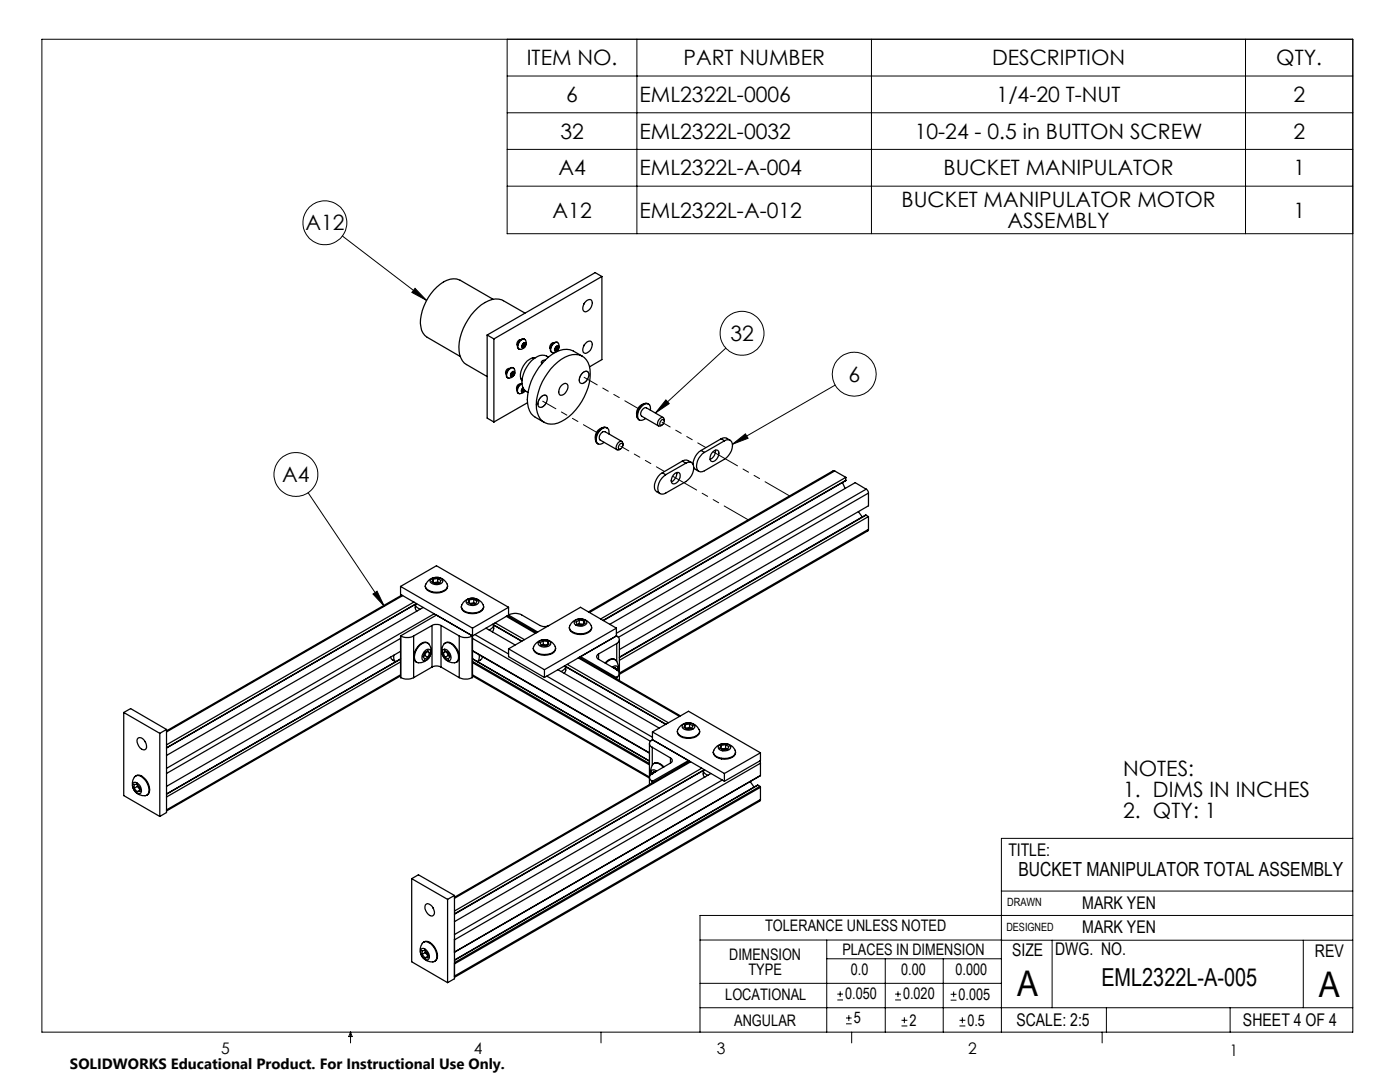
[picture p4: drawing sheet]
<svg xmlns="http://www.w3.org/2000/svg" width="279mm" height="216mm" viewBox="0 0 279 216" stroke-linecap="round" stroke-linejoin="round" font-family="sans-serif">
<g fill="none" stroke="#000" stroke-width=".2">
<path d="M8.4 7.8h261.6v198.2h-261.6zM101.2 7.8v38.8h168.8M101.2 15.2h168.8M127.1 7.8v38.8M173.9 7.8v38.8M248.6 7.8v38.8M101.2 22.5h168.8M101.2 29.8h168.8M101.2 37.1h168.8M68.3 47.1l16.8 12.8M82.8 57.5l2.3 2.4-2.9-1.6zM132.9 79.8l.7 .7-2.8 1.9z"/>
<path d="M144.9 69.5l-14.1 12.9M166.7 76.8l-20.5 11.9M61.5 98.3l15.2 22.7M146.2 88.7l2.6-2.1 .5 .9zM74.4 118.5l.8-.5 1.5 3zM199.8 177.8h70.2M270 167.3h-70.2v38.7M139.7 187.6h60.2M139.7 196.2h60.1M165 187.6v18.4M165 191.3h34.8M167.1 199.5h1.1"/>
<path d="M167.1 198.4h1.1M167.7 197.8v1.1M176.7 191.3v14.7M178.6 199.5h1.2M178.6 198.4h1.2M179.2 197.8v1.1M188.2 191.3v14.7M189.7 199.6h1.2M189.7 198.4h1.2M190.3 197.8v1.2M199.8 187.6h70.2M210 187.6v13.5"/>
<path d="M260.1 187.6v13.5M270 182.7h-130.3v23.3M70 206v2.1M70 206l.3 .8h-.7zM119.9 206v2.1M139.7 201.1h130.3M168.8 204.3h1.2M168.8 203.1h1.2M169.4 202.6v1.1M170 206v2.1M179.9 204.7h1.2M179.9 203.6h1.2"/>
<path d="M180.5 203v1.2M191.5 204.7h1.2M191.5 203.6h1.2M192.1 203v1.2M220 206v2.1M220.8 201.1v4.9M245.5 201.1v4.9"/>
<circle cx="64.8" cy="44.4" r="4.4"/>
<circle cx="148.1" cy="66.5" r="4.4"/>
<circle cx="170.5" cy="74.7" r="4.4"/>
<circle cx="59" cy="94.7" r="4.4"/>
</g>
<path d="M82.8 57.5l2.3 2.4-2.9-1.6zM132.9 79.8l.7 .7-2.8 1.9zM146.2 88.7l2.6-2.1 .5 .9zM74.4 118.5l.8-.5 1.5 3z" fill="#000"/>
<g fill="none" stroke="#000" stroke-width=".25">
<path d="M98.4 59.7l-6.6-3.8a4.1 4.1 0 0 0-4.6 1.4 9.8 9.8 0 0 0-3.2 7.9 2.77 2.77 0 0 0 1.3 2.1l6.5 3.8M120.1 55.2v16.6l-2.4 1.4M120.1 55.2l-21.5 12.4M120.1 55.2l-1.3-.8-21.6 12.5M97.2 66.9l1.4 .7M97.2 66.9v16.5l1.4 .8M98.6 67.6v16.6M101 74.5v.1M101.5 73.8a.69 .69 0 0 1 1.1-.3 1.23 1.23 0 0 1 0 1.4 1.23 1.23 0 0 1-1.3 .5 1.15 1.15 0 0 1 .2-1.6zM101.6 73.5v.1M101.7 73.6a.72 .72 0 0 0-.7 1M102 74.8l.1 .3"/>
<path d="M102 74.4l.5-.3a.64 .64 0 0 1 .1 .7 .64 .64 0 0 1-.6 .3l-.1-.3zM102.1 74.7l-.1 .1M102.1 74.7l.3 .2M102.4 74.9l-.3 .2M102.4 74.2l.2 .2M102.4 74.2l-.3 .2-.1 .4M102.4 74.2l-.1 .1M102.5 73.4a1.21 1.21 0 0 0-1.5 1.5l.1 .2 .2 .3M102.6 74.4l-.2 .5M102.6 74.4l-.3-.1-.2 .4M103.1 77.7l.1 .1M103.2 68.8l.1 .1"/>
<path d="M103.7 76.7h.1M103.8 67.8h.1M103.8 76.7a.76 .76 0 0 0-.6 1.1M103.9 68a.63 .63 0 0 1 1-.1 1.21 1.21 0 0 1-.1 1.3 1.21 1.21 0 0 1-1.3 .4 1.19 1.19 0 0 1 .4-1.6zM103.9 67.8a.76 .76 0 0 0-.6 1.1M103.9 75.5l.3 .2M104.1 78l.2 .2M104.2 76.6h-.1a1.36 1.36 0 0 0-.7 1.9 1.05 1.05 0 0 0 1.4-.6l-.5 .4a.32 .32 0 0 1-.2-.5l.3-.5M104.2 76.5a1.31 1.31 0 0 0-.7 2M104.2 69.1l.2 .2M104.3 77.8l-.2 .1M104.3 77.8l.3 .2"/>
<path d="M104.4 68.5l.3-.1a.56 .56 0 0 1 .1 .7 .56 .56 0 0 1-.7 .2v-.3zM104.4 77.4l-.3 .6M104.4 69h-.2M104.4 69l.3 .1M104.4 77.5l-.1 .3M104.6 78l-.3 .2M104.7 77.8l-.1 .2M104.7 67.7h-.1a1.31 1.31 0 0 0-1.2 1.9l.2 .1M104.7 68.5l.1 .2M104.7 68.5l-.3 .2-.2 .4M104.7 69.1l-.3 .2M104.7 68.5l-.2 .1"/>
<path d="M104.7 77.9l-.1 .1M104.8 62.5l-4.3-2.5a3.6 3.6 0 0 0-3.7 .4 11.3 11.3 0 0 0-5.2 9.6 3.6 3.6 0 0 0 1.5 2.7l4.1 2.4M104.8 68.7l-.1 .4M104.8 68.7l-.3-.2-.1 .5M106.3 71.4l.3 .1M106.8 71.4a3.2 3.2 0 0 0-2.8 2.7 2.07 2.07 0 0 0 .2 1.9M108.1 79.1a.69 .69 0 0 1 1 0 1.71 1.71 0 0 1-1.3 2.2 1.16 1.16 0 0 1 0-1.9zM108.8 71.9l-.5 .1a.36 .36 0 0 0-.2 .6l.2-.2M109.4 71.3a2.19 2.19 0 0 0-2.8 .2 6 6 0 0 0-2.3 5.6 1.87 1.87 0 0 0 1.1 1.2M110.3 68.4l.2 .1M110.4 68.6a.62 .62 0 0 1 1.1 0 1.24 1.24 0 0 1-1.4 1.7 1.24 1.24 0 0 1 .3-1.7zM110.5 68.5a.72 .72 0 0 0-.6 1.1l-.2-.1"/>
<path d="M110.6 72.8a5.9 5.9 0 0 1 4.9-2 3.4 3.4 0 0 1 2.3 3.8 11.5 11.5 0 0 1-6.5 9.8 3.1 3.1 0 0 1-4.2-2.8 11.6 11.6 0 0 1 3.5-8.8zM110.8 69.7l.1 .3M110.9 69.2l.4-.2a.59 .59 0 0 1 .2 .7 .59 .59 0 0 1-.7 .4 .55 .55 0 0 1 .1-.9zM110.9 69.6l-.1 .1M110.9 69.6l.4 .2M111.3 68.3a1.28 1.28 0 0 0-1.2 2M111.3 69.1l.1 .3M111.3 69.1l-.4 .3-.1 .3M111.3 69.8l-.4 .2M111.3 69.1l-.2 .1M111.4 69.4l-.1 .4M111.4 69.4l-.3-.2-.2 .4"/>
<path d="M111.9 77.1a.94 .94 0 0 1 1.3-.4 1.75 1.75 0 0 1-1.3 2.2 1.19 1.19 0 0 1 0-1.8zM116.2 71.1a6.2 6.2 0 0 0-3.1-1.4 7.5 7.5 0 0 0-5.6 3.6 10.4 10.4 0 0 0-2.1 8 2.88 2.88 0 0 0 1.4 2l1.8 1M116.3 74.4a.67 .67 0 0 1 .7-.3 .67 .67 0 0 1 .5 .5 1.86 1.86 0 0 1-1.5 1.9 1.16 1.16 0 0 1 0-1.8zM116.6 60.5l-.1 .2M116.6 68.8l-.1 .2M116.9 60.2a.71 .71 0 0 1 1-.4 .71 .71 0 0 1 .2 1 1.51 1.51 0 0 1-1.5 1.4 1.41 1.41 0 0 1 .3-2zM117.2 68.2l.6-.1a1.19 1.19 0 0 1 0 1.8 .99 .99 0 0 1-1.4 .4 1.88 1.88 0 0 1 .8-2.1zM105.3 80.4l-6.7 3.8M120.7 85.2a2.09 2.09 0 0 0-1.7 3M121.2 85.4a1.22 1.22 0 0 0-1.7 .7 1.87 1.87 0 0 0-.3 2.4l.1 .1M121.5 86.6a.92 .92 0 0 0-.4-1.2 .92 .92 0 0 0-1.2 .4 2.23 2.23 0 0 0-.6 2.7 1.04 1.04 0 0 0 1.2-.2M123.7 88.7l.3-.2a.63 .63 0 0 1 .2 .7 .63 .63 0 0 1-.7 .4l-.1-.3z"/>
<path d="M124.1 88.1l-3.3-2a1.11 1.11 0 0 0-1 1.7l3.4 1.9M124.3 88.8a.55 .55 0 0 0-.4-.7 1.19 1.19 0 0 0-.7 1.6l.2 .1 .5-.2M128.9 80.5a2.1 2.1 0 0 0-1.7 2.9M129.4 80.6h-.1a1.42 1.42 0 0 0-1.7 .8 1.62 1.62 0 0 0 0 2.4M129.8 81.8a.88 .88 0 0 0-.3-1.1 .88 .88 0 0 0-1.1 .1 2.5 2.5 0 0 0-1 2.8 .93 .93 0 0 0 1.4-.1M132 83.8l.4-.1a.76 .76 0 0 1-.6 1.2 .77 .77 0 0 1 .2-1.1zM132.2 94.3a3.1 3.1 0 0 0-1.4 3.6l.9 .6M132.2 94.3l.7 .4M132.4 83.3l-3.4-1.9a1.1 1.1 0 0 0-.9 1.6l3.3 2M132.6 84v-.3l-.3-.4a1.09 1.09 0 0 0-.8 1.7l.6-.2M134.7 94.5l.6-.2a.82 .82 0 0 1 .2 1.4 1.19 1.19 0 0 1-1.3 .8 1.59 1.59 0 0 1 .5-2zM135 94.3a1.8 1.8 0 0 1-1 1.8"/>
<path d="M136.2 92a1.43 1.43 0 0 1 1.8 .3M136.2 92l.7 .4M136.2 92l-4 2.3M136.9 92.4a.96 .96 0 0 1 1.1-.1 .96 .96 0 0 1 .5 1 3.5 3.5 0 0 1-1.6 2.8l-4 2.3a.97 .97 0 0 1-1.2 .1 .97 .97 0 0 1-.4-1 3.5 3.5 0 0 1 1.6-2.8M136.9 92.4l-4 2.3M138.5 93.3l1 .8M139.9 89.9a3.4 3.4 0 0 0-1.6 2.7M139.9 89.9l.7 .4M142.4 90l.7-.2a1.12 1.12 0 0 1 0 1.8 .87 .87 0 0 1-1.2 .4 1.56 1.56 0 0 1 .5-2zM142.8 89.8v.2a1.95 1.95 0 0 1-1.1 1.7M143.9 87.6a1.38 1.38 0 0 1 1.8 .2M143.9 87.6l.7 .3"/>
<path d="M143.9 87.6l-4 2.3M144.6 87.9a.98 .98 0 0 1 1.1 0 .98 .98 0 0 1 .5 1 3.6 3.6 0 0 1-1.6 2.7l-4 2.3a.97 .97 0 0 1-1.1 .2 .97 .97 0 0 1-.5-1.1 3.4 3.4 0 0 1 1.6-2.7M144.6 87.9l-4 2.4M166.6 94l-.3-.1-48.9 28.2M166.6 94l2.2 1.2M166.6 94l-48.9 28.2M168.1 96.3l.6 1.2M168.8 95.8l-48.4 28M168.8 95.2l-48.9 28.3M168.8 95.2v.6M172.9 97.6l.3 .4 .1 .4M172.9 97.6l-2.2-1.3-49 28.3"/>
<path d="M172.9 97.6l-49.9 28.8M173.3 98.4v2.5l-49.7 28.7M173.3 98.4l-49.9 28.8M79.9 117l14.4 8.3M79.9 117l7.2-4.1 14.4 8.3M79.9 117v1.6l14.4 8.3M80.2 118.7l-47 27.1M80.4 118.9l-47.2 27.1M84.9 116.9a1.56 1.56 0 0 0 1.6 1.4 2.67 2.67 0 0 0 2.8-.9v-.5M85.3 116.1a2.3 2.3 0 0 1 2.3-.9 2.3 2.3 0 0 1 1.7 1.7 1.97 1.97 0 0 1-2.2 1.3 2.05 2.05 0 0 1-2.2-1.3zM86 115.6a1.7 1.7 0 0 1 2.3 .1l.1 .3a1.6 1.6 0 0 1-2.5 .1zM86.5 115.6v.6"/>
<path d="M87.3 115.4l.7 .4-.2 .5-.9 .2-.7-.4 .3-.5M87.3 115.4l-.8 .2M87.3 116.1l-.7 .2M87.3 116.1l.4 .2M87.3 115.4v.7M93.1 119.8a1.71 1.71 0 0 1 2.4 .1 1.09 1.09 0 0 1-1.5 .9 .85 .85 0 0 1-1-.8zM93.7 119.7v.7M94.5 119.6l.7 .3-.3 .6-.8 .1-.7-.4 .3-.5M94.5 119.6l-.8 .1M94.5 119.6v.7M171.3 102.1l.8 1.1M172.8 102.8l-49.2 28.3"/>
<path d="M172.8 102.8l.5 .3M172.8 102.8l-49.2 28.4M173.3 105.6l-.1 .3-49.6 28.6M173.3 103.1v2.5M173.3 103.1l-49.7 28.7M173.3 105.6l-49.7 28.7M78.6 130.7a1.31 1.31 0 0 0 .3 1.3l-.8-.5-.2-.4M79.9 131.5l-46.7 26.9M79.9 134.9l-46.7 26.9M79.9 130l-46.7 26.9M79.9 132.1l-46.7 26.9M79.9 126.9l.1 8.3"/>
<path d="M79.9 126.9h.1M79.9 127.4l-46.7 26.9M79.9 134.7l-46.7 26.9M79.9 131.5l-46.7 27M80 126.9a2.77 2.77 0 0 0 2.5 0M80 135.2a3.1 3.1 0 0 0 2.5 0M80 126.9v8.3M82.5 126.9v8.3M82.6 120.1l-49.4 28.5M83.1 120.4l-49.9 28.8M83.1 120.4l-49.9 28.9M83.5 132.3a1.44 1.44 0 0 1-.6-2.2 2.6 2.6 0 0 1 2.2-1.9 1.97 1.97 0 0 1 .5 3.1 2.5 2.5 0 0 1-2.1 1"/>
<path d="M83.8 121.6a1.36 1.36 0 0 1-.9-1 1.34 1.34 0 0 0 .3 1.4M84.5 121.2l-51.3 29.5M84.6 130.1a.87 .87 0 0 1 1.2-.5 1.6 1.6 0 0 1-1.2 2.3 1.13 1.13 0 0 1 0-1.8zM84.8 130.8l-.3 .2M84.8 130.8l.6 .4M85.1 130.1l-.3 .7M85.2 130l.5 .3M85.4 128.3a1.48 1.48 0 0 0-2 .7 2.55 2.55 0 0 0-.6 2.8l.3 .4M85.7 130.3l-.3-.4-.6 .3-.3 .9 .3 .4 .6-.3M85.7 130.3l-.3 .9M86.2 124.8a2.02 2.02 0 0 1 1.8 0M86.2 133.1a2.02 2.02 0 0 1 1.8 0"/>
<path d="M86.2 124.8l-3.7 2.1M86.2 124.8v8.3M86.2 133.1l-3.7 2.1M86.6 122.5l-53.4 30.8M87.1 122.7l-7.2 4.2M88 124.8l3.7 2.1M88 133.1l3.7 2.1M88 124.8v8.3M88.4 129.6a1.24 1.24 0 0 1 1.6 1.2 .73 .73 0 0 1-.4 1.1 1.61 1.61 0 0 1-1.2-2.3zM88.5 130.3l.3-.4 .7 .3 .3 .9-.3 .4-.7-.3M88.5 130.3l.3 .9M88.6 128.5a1.4 1.4 0 0 1 2.1 .6 2.55 2.55 0 0 1 .6 2.8 1.93 1.93 0 0 1-2.9-1.1 2.49 2.49 0 0 1 .2-2.3z"/>
<path d="M88.8 128.3a1.47 1.47 0 0 1 2 .7 2.36 2.36 0 0 1 .4 3.1l-.1 .1M89 130l-.5 .3M89.1 130.1l.3 .7M89.4 130.8l.3 .2M89.4 130.8l-.6 .4M91.7 126.9a2.77 2.77 0 0 0 2.5 0M91.7 135.2a3.1 3.1 0 0 0 2.5 0M91.7 126.9v8.3M92.1 121a1.49 1.49 0 0 0 1.6 1.4 2.75 2.75 0 0 0 2.7-.9l.1-.5M92.5 120.2a2.36 2.36 0 0 1 4 .8 1.95 1.95 0 0 1-2.2 1.3 1.88 1.88 0 0 1-2.2-1.3zM94.2 126.9h.1M94.2 126.9v8.3"/>
<path d="M94.3 129.9l35.3 20.4M94.3 134.9l35.3 20.4M94.3 125.3l-.1 9.9M94.3 127.4l35.5 20.5M94.3 129.8l35.3 20.4M94.3 132.2l35.3 20.4M94.3 132l35.3 20.4M94.3 134.7l35.3 20.3M94.5 120.3l-.7 .1M94.5 120.3l.3 .2M94.8 126.6l6.7 3.9M95.6 130.7a1.37 1.37 0 0 1-.3 1.3"/>
<path d="M96.3 131.1a1.3 1.3 0 0 1-1 .9M97 125.3l5.8 3.4M97.6 125.7a1.4 1.4 0 0 0 .9-1v1.1l-.3 .3M98.3 124.6l5.8 3.4M98.3 124.6l5.8 3.3M98.8 124.3l5.9 3.3M101 123l5.9 3.4M101.2 122.9l5.9 3.4M101.5 122.7a2.81 2.81 0 0 1 2.6 0l3.7 2.1a1.94 1.94 0 0 0 1.7 0M101.5 121.2l-7.2 4.1M101.5 121.2v1.8M101.5 129.5v1.5l7.2 4.2"/>
<path d="M101.5 122.7l-7.2 4.2M101.5 129.5l7.2 4.1M101.5 122.7l5.8 3.4M106.4 129.3a1.56 1.56 0 0 0 1.7 1.4 2.67 2.67 0 0 0 2.7-.9l.1-.5M107 128.4a2.32 2.32 0 0 1 3.9 .9 1.88 1.88 0 0 1-2.2 1.3 1.95 1.95 0 0 1-2.3-1.3zM107.6 128a1.62 1.62 0 0 1 2.3 .3 1.38 1.38 0 0 1-2.1 .6l-.4-.5zM108.4 127.9l-.6 .3 .2 .6 .9 .1 .6-.4-.2-.5M108.4 127.9l.9 .1M108.4 128.6l-.3 .2M108.4 128.6l.8 .1M108.4 127.9v.7M108.7 133.6v1.6"/>
<path d="M109.1 134.9l21.1 12.2M109.3 128v.7M111.3 133.6l20.3 11.7M112 134a1.4 1.4 0 0 0 .9-1v.7l-.3 .7M112.6 132.9l20.3 11.6M112.7 132.9l20.2 11.6M113.2 132.6l20.2 11.6M113.6 125.2a1.49 1.49 0 0 0 1.7 1.4 2.75 2.75 0 0 0 2.7-.9l.1-.5M114 124.4a2.33 2.33 0 0 1 4.1 .8 2.22 2.22 0 0 1-2.8 1.2 1.79 1.79 0 0 1-1.7-1.2zM114.8 123.8a1.66 1.66 0 0 1 2.3 .4 1.44 1.44 0 0 1-2.5 .1zM115.4 131.3l20.2 11.6M115.6 131.2l20.2 11.6"/>
<path d="M115.6 123.7l.9 .2M115.6 123.7l-.6 .4 .2 .5 .9 .1 .6-.3-.2-.5M115.6 124.5l-.3 .1M115.6 124.5l.8 .1M115.6 123.7v.8M115.7 131.1l.1 .2M115.9 131l7.1 4.2M115.9 131v.3M116.5 123.9v.6M119.5 130.5a.55 .55 0 0 0-.4 .5 .55 .55 0 0 0 .4 .6M119.5 131.6l3.6 2M119.5 130.5v1.1"/>
<path d="M120.9 132.4a1.4 1.4 0 0 1 2.1-.6l.4 1.1-.1 .9M122.2 133.1a.64 .64 0 0 1 .9-.2 .64 .64 0 0 1 .2 .9M122.5 133.3l.3-.1 .3 .4zM122.7 131.6a1.48 1.48 0 0 0-1.9 .7M123 126.9a.8 .8 0 0 1 .6 .7 .8 .8 0 0 1-.5 .8M123 125.3l-7.1-4.1-14.4 8.3M123 125.3l-14.3 8.3M123 125.3v1.6M123 135.2v.3M123 126.9l-14.3 8.3M123 126.9l-7.1 4.1M123.1 133.6a.81 .81 0 0 1 .5 .8 .81 .81 0 0 1-.5 .7"/>
<path d="M123.1 128.4v3.6M123.1 133.6v.1M123.1 135.1v.4M123.1 128.4l-3.6 2.1M123.1 135.1l-.1 .1M123.6 127.7v8.1M24.7 142.2l7.2 4.1M24.7 142.2v16.5l7.2 4.2M24.7 142.2l1.4-.8 7.1 4.2M26.6 156.3a1.08 1.08 0 0 1 1.5 .9 .77 .77 0 0 1-.4 1.2 1.75 1.75 0 0 1-1.1-2.1zM26.8 157.3v-.8h.5l.6 .7v.7l-.6 .1M26.8 157.3l.5 .7"/>
<path d="M26.8 155.1a1.08 1.08 0 0 1 1.8 .2 2.94 2.94 0 0 1 .9 3.2 1.98 1.98 0 0 1-2.9-1.2 2.4 2.4 0 0 1 .2-2.2zM27.1 154.8a1.52 1.52 0 0 1 2 .8 2.78 2.78 0 0 1 .6 2.8l-.4 .3M27.4 156.6v.3M27.4 156.9l.5 .7M27.4 156.9l-.6 .4M27.6 147.2a1.36 1.36 0 0 1 1.6 1.2 .73 .73 0 0 1-.6 1.2 1.89 1.89 0 0 1-1.2-2.1zM27.9 157.7l-.6 .3M28.9 147.9l.1 .2M31.9 146.3v16.6M33.2 145.6v16.5l-1.3 .8M33.2 145.6l-1.3 .7M129.6 148.4v8.2"/>
<path d="M129.6 151.8l-35.3-20.4 35.3 20.5M130.1 154.4h.1M130.2 155.9h.1M130.2 149.1l3.6 2.1M130.2 149.1v3.6M130.2 155.9v.3M130.2 147.6a.79 .79 0 0 0-.6 .7 .79 .79 0 0 0 .6 .8M130.2 146l14.4 8.3M130.2 146l7.2-4.1 14.4 8.3M130.2 146v1.6M130.2 147.6l14.4 8.3M130.5 153.9l.2 .2-.6 .3z"/>
<path d="M130.5 152.3a1.56 1.56 0 0 1 2 .7M132.4 153.1a1.39 1.39 0 0 0-2.2-.5 2.45 2.45 0 0 0-.3 2 .63 .63 0 0 1 .2-.9 .63 .63 0 0 1 .9 .1v.1M133.8 152.3l-3.6 2.1a.77 .77 0 0 0-.6 .7 .77 .77 0 0 0 .6 .8M133.8 151.2a.55 .55 0 0 1 .4 .5 .55 .55 0 0 1-.4 .6M133.8 151.2v1.1M135.2 145.9a1.48 1.48 0 0 0 1.6 1.4 2.68 2.68 0 0 0 2.8-.9v-.5M135.6 145.1a2.33 2.33 0 0 1 4 .8 2.01 2.01 0 0 1-2.2 1.3 1.94 1.94 0 0 1-2.2-1.3zM136.2 144.6a1.71 1.71 0 0 1 2.4 .2 1.1 1.1 0 0 1-1.5 .9 .75 .75 0 0 1-.9-1.1zM136.7 144.6v.6M137.4 152v-.2l-7.2 4.1M137.5 151.8l-.1 .2M137.6 144.5l.7 .3-.3 .5-.8 .2-.7-.4 .2-.5"/>
<path d="M137.6 144.5l-.9 .1M137.6 145.2l.3 .1M137.6 145.2l-.8 .1M137.6 144.5v.7M137.7 151.9l-47 27.1M137.8 152l-47.1 27.2M140.1 153.3l-49.4 28.5M140.5 153.6l-49.8 28.8M140.6 153.6l-49.9 28.8M141.3 154.7a1.36 1.36 0 0 1-1-.9 1.23 1.23 0 0 0 .4 1.3M141.9 154.3l-51.2 29.6M142.3 150.1a1.56 1.56 0 0 0 1.7 1.3 2.67 2.67 0 0 0 2.7-.9l.1-.4"/>
<path d="M142.9 149.1a2.28 2.28 0 0 1 3.9 1 1.88 1.88 0 0 1-2.2 1.2 1.95 1.95 0 0 1-2.3-1.2zM143.4 148.8a1.7 1.7 0 0 1 2.4 .1 .69 .69 0 0 1-.7 .9 1.26 1.26 0 0 1-1.8-.8zM143.9 148.7v.7M144.1 155.6l-53.4 30.9M144.6 154.3v1.6M144.8 148.6l-.9 .1M144.8 148.6l.7 .4-.3 .5-.8 .1-.7-.3 .2-.6M144.8 149.3l-.8 .1M144.8 149.3l.3 .2M144.8 148.6v.7M149.7 156l.8 1.1M151.2 156.7l-60.5 34.9"/>
<path d="M151.2 156.7l.5 .2M151.6 151.8l.2 .5M151.7 156.9l.1 .2M151.7 156.9l-61 35.2M151.8 152.3l-61.1 35.2v-.1M151.8 157.1l-61.1 35.2M151.8 159.5l-61.1 35.3v.1M151.8 154.7l-.1 .1M151.8 159.5l-.2 .3-60.9 35.2M151.8 154.7l-61.1 35.3M151.8 150.2v1.6l-7.2 4.1M151.8 152.3v2.4"/>
<path d="M151.8 157.1v2.4M151.8 150.2l-7.2 4.1M82.2 175.3l7.1 4.2M82.2 175.3v16.6l7.1 4.2M82.2 175.3l1.3-.7 7.2 4.1M89.3 179.5v16.6M90.7 178.7v16.6l-1.4 .8M90.7 178.7l-1.4 .8M84 189.4a.65 .65 0 0 1 1.1 .2 1.29 1.29 0 0 1 .3 1.9 1.55 1.55 0 0 1-1.4-2.1zM84.2 190.4v-.7h.6l.6 .7v.7h-.6M84.2 190.4l.6 .7M84.3 188.2a1.4 1.4 0 0 1 2.1 .6 2.74 2.74 0 0 1 .6 2.8 1.52 1.52 0 0 1-2.3-.2 2.31 2.31 0 0 1-.4-3.2z"/>
<path d="M84.5 188a1.48 1.48 0 0 1 2 .7 2.55 2.55 0 0 1 .6 2.8l-.4 .3M84.9 180.6l.2-.2a1.47 1.47 0 0 1 1.6 1.6 .63 .63 0 0 1-.2 .7 .63 .63 0 0 1-.7 0 1.94 1.94 0 0 1-.9-2.1zM84.9 189.7v.4M84.9 190.1l.5 .6M84.9 190.1l-.7 .3M85.4 190.8l-.6 .3M86.4 181.1l.1 .2M90.7 190h.1"/>
</g>
<path d="M115.6 75.8a1.7 1.7 0 0 1 1.6-1.7 1.48 1.48 0 0 1-.6 2.2l-.3 .2-.5-.1-.2-.6M107.4 80.6a1.7 1.7 0 0 1 1.6-1.7 1.48 1.48 0 0 1-.6 2.2l-.3 .2-.5-.1-.2-.6" fill="none" stroke="#000" stroke-width=".2" stroke-dasharray="6.3 1.3 1.3 1.3 1.3 1.3" stroke-dashoffset="3.4"/>
<path d="M116.6 75.3l10.7 6.2M108.3 80.1l10.8 6.2" fill="none" stroke="#000" stroke-width=".2" stroke-dasharray="6.3 1.3 1.3 1.3 1.3 1.3" stroke-dashoffset="3.3"/>
<path d="M123.9 89l8.7 5.1M132.1 84.3l8.8 5" fill="none" stroke="#000" stroke-width=".2" stroke-dasharray="6.3 1.3 1.3 1.3 1.3 1.3" stroke-dashoffset="4.5"/>
<path d="M142.3 90.1l15.3 8.8" fill="none" stroke="#000" stroke-width=".2" stroke-dasharray="6.3 1.3 1.3 1.3 1.3 1.3" stroke-dashoffset=".7"/>
<path d="M134.2 95l15.1 8.7" fill="none" stroke="#000" stroke-width=".2" stroke-dasharray="6.3 1.3 1.3 1.3 1.3 1.3" stroke-dashoffset=".8"/>
<g font-size="7.1">
<text x="203" y="198.7">A</text>
<text x="263.2" y="198.9">A</text>
</g>
<text font-size="4.9" x="219.8" y="196.7">EML2322L-A-005</text>
<g font-size="4.2">
<text x="105.1" y="13">ITEM NO.</text>
<text x="136.4" y="13">PART NUMBER</text>
<text x="198" y="13">DESCRIPTION</text>
<text x="254.7" y="13">QTY.</text>
<text x="113" y="20.3">6</text>
<text x="127.6" y="20.3">EML2322L-0006</text>
<text x="198.9" y="20.3">1/4-20 T-NUT</text>
<text x="258.1" y="20.3">2</text>
<text x="111.8" y="27.7">32</text>
<text x="127.6" y="27.7">EML2322L-0032</text>
<text x="182.5" y="27.7">10-24 - 0.5 in BUTTON SCREW</text>
<text x="258.1" y="27.7">2</text>
<text x="111.4" y="35">A4</text>
<text x="127.6" y="35">EML2322L-A-004</text>
<text x="188.3" y="35">BUCKET MANIPULATOR</text>
<text x="258.1" y="35">1</text>
<text x="179.9" y="41.3">BUCKET MANIPULATOR MOTOR</text>
<text x="60.9" y="46">A12</text>
<text x="110.3" y="43.4">A12</text>
<text x="127.6" y="43.4">EML2322L-A-012</text>
<text x="201.1" y="45.5">ASSEMBLY</text>
<text x="258.1" y="43.4">1</text>
<text x="145.8" y="68">32</text>
<text x="169.3" y="76.2">6</text>
<text x="56.3" y="96.2">A4</text>
<text x="224.2" y="154.8">NOTES:</text>
<text x="224.2" y="158.9">1. DIMS IN INCHES</text>
<text x="224.2" y="163.1">2. QTY: 1</text>
</g>
<text font-size="3.9" x="203.2" y="174.9">BUCKET MANIPULATOR TOTAL ASSEMBLY</text>
<g font-size="3.5">
<text x="201.2" y="170.7">TITLE:</text>
<text x="216" y="181.4">MARK YEN</text>
<text x="202" y="190.7">SIZE</text>
<text x="210.6" y="190.6">DWG. NO.</text>
<text x="216" y="186.2">MARK YEN</text>
<text x="262.4" y="190.9">REV</text>
<text x="202.9" y="204.6">SCALE: 2:5</text>
<text x="248.1" y="204.6">SHEET 4 OF 4</text>
</g>
<g font-size="3.2">
<text x="152.7" y="185.7">TOLERANCE UNLESS NOTED</text>
<text x="145.5" y="191.5">DIMENSION</text>
<text x="168.1" y="190.5">PLACES IN DIMENSION</text>
<text x="149.4" y="194.6">TYPE</text>
<text x="169.8" y="194.6">0.0</text>
<text x="179.8" y="194.6">0.00</text>
<text x="190.7" y="194.6">0.000</text>
<text x="144.7" y="199.6">LOCATIONAL</text>
<text x="168.7" y="199.4">0.050</text>
<text x="180.2" y="199.4">0.020</text>
<text x="191.3" y="199.5">0.005</text>
<text x="146.5" y="204.6">ANGULAR</text>
<text x="170.4" y="204.2">5</text>
<text x="181.5" y="204.6">2</text>
<text x="193.1" y="204.6">0.5</text>
<text x="44.2" y="210.4">5</text>
<text x="94.6" y="210.3">4</text>
<text x="143.1" y="210.4">3</text>
<text x="193.2" y="210.3">2</text>
<text x="245.4" y="210.6">1</text>
</g>
<text font-size="3" x="14" y="213.3">SOLIDWORKS Educational Product. For Instructional Use Only.</text>
<g font-size="2.3">
<text x="200.8" y="185.7">DESIGNED</text>
<text x="201" y="180.9">DRAWN</text>
</g>
</svg>
